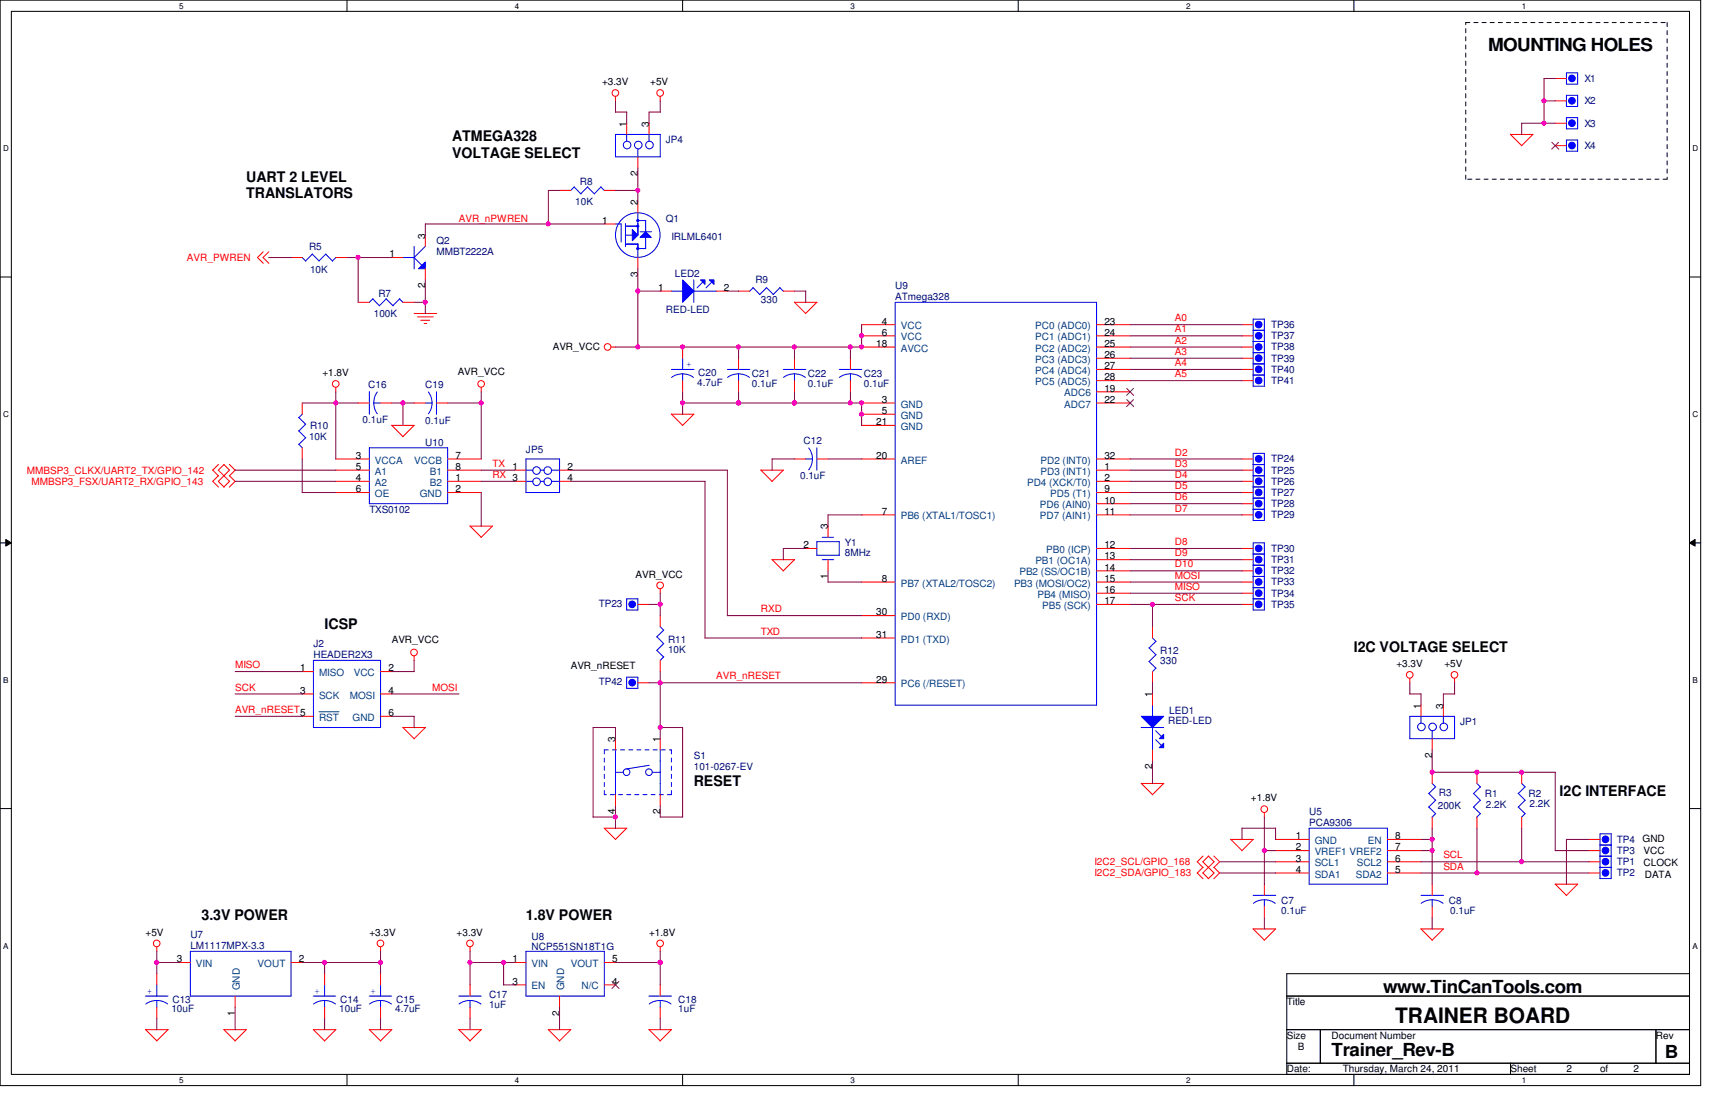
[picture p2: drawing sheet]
<svg xmlns="http://www.w3.org/2000/svg" width="432mm" height="279mm" viewBox="0 0 432 279" stroke-linecap="round" stroke-linejoin="round" font-family="sans-serif">
<path d="M0 0h424.7v271.1h-424.7zM2.8 2.8h419.1v265.5h-419.1z" fill="none" stroke="#000" stroke-width=".25"/>
<g fill="#fff">
<path d="M44.7 .3h1.1v2.3h-1.1z"/>
<path d="M44.7 268.6h1.1v2.2h-1.1z"/>
</g>
<path d="M86.7 0v2.8M86.7 268.3v2.8" fill="none" stroke="#000" stroke-width=".25"/>
<g fill="#fff">
<path d="M128.6 .3h1.1v2.3h-1.1z"/>
<path d="M128.6 268.6h1.1v2.2h-1.1z"/>
</g>
<path d="M170.5 0v2.8M170.5 268.3v2.8" fill="none" stroke="#000" stroke-width=".25"/>
<g fill="#fff">
<path d="M212.4 .3h1.1v2.3h-1.1z"/>
<path d="M212.4 268.6h1.1v2.2h-1.1z"/>
</g>
<path d="M254.3 0v2.8M254.3 268.3v2.8" fill="none" stroke="#000" stroke-width=".25"/>
<g fill="#fff">
<path d="M296.2 .3h1.1v2.3h-1.1z"/>
<path d="M296.2 268.6h1.1v2.2h-1.1z"/>
</g>
<path d="M338.1 0v2.8M338.1 268.3v2.8" fill="none" stroke="#000" stroke-width=".25"/>
<g fill="#fff">
<path d="M380 .3h1.1v2.3h-1.1z"/>
<path d="M380 268.6h1.1v2.2h-1.1z"/>
<path d="M.8 36h1.4v2.2h-1.4z"/>
<path d="M422.7 36h1.4v2.2h-1.4z"/>
<path d="M.8 102.3h1.4v2.3h-1.4z"/>
<path d="M422.7 102.3h1.4v2.3h-1.4z"/>
</g>
<path d="M0 69.2h2.8M421.9 69.2h2.8" fill="none" stroke="#000" stroke-width=".25"/>
<g fill="#fff">
<path d="M.8 168.7h1.3v2.2h-1.3z"/>
<path d="M422.7 168.7h1.3v2.2h-1.3z"/>
</g>
<path d="M0 135.6h2.8M1.4 134.7l1.4 .9-1.4 .8zM421.9 135.6l1.4-.9v1.7zM421.9 135.6h2.8" fill="none" stroke="#000" stroke-width=".25"/>
<path d="M1.4 134.7l1.4 .9-1.4 .8zM421.9 135.6l1.4-.9v1.7z" fill="#000"/>
<g fill="#fff">
<path d="M.8 235h1.3v2.3h-1.3z"/>
<path d="M422.7 235h1.3v2.3h-1.3z"/>
</g>
<path d="M0 201.9h2.8M421.9 201.9h2.8M321.4 243.1h100.5v25.2h-100.5zM321.4 248.7h100.5M321.4 257.1h100.5M329.7 257.1v8.4M413.6 257.1v8.4M321.4 265.5h100.5M377.2 265.5v2.8" fill="none" stroke="#000" stroke-width=".25"/>
<path d="M366.1 5.6h50.2M416.3 5.6v39.1M366.1 44.7v-39.1M416.3 44.7h-50.2" fill="none" stroke="#000" stroke-width=".25" stroke-dasharray="1 1 1 1 1 1 1 1"/>
<g fill="none" stroke="#f00" stroke-width=".25">
<path d="M153.7 24.1v1.1M164.9 24.1v1.1M377.2 33.5l2.8 2.9M377.2 33.6h5.7l-2.9 2.8M65.7 62.9l-1.4 1.4 1.4 1.4M67.1 62.9l-1.4 1.4 1.4 1.4M103.4 78.3h5.7M104.3 79.1h3.9M105.1 80h2.2M198.4 75.4l2.8 2.9M198.4 75.5h5.6M204 75.5l-2.8 2.8"/>
<path d="M83.9 96.7v1.2M105.9 80.8h.7M120.2 96.7v1.2M152.6 86.7h1.2M54.6 118.7l-1.5 1.5 1.5 1.4M54.6 116l-1.5 1.4 1.5 1.4M55.9 116l1.4 1.4-2.8 2.8 1.5 1.4M56 116l-1.5 1.4 2.8 2.8-1.4 1.4M57.3 118.7l1.4 1.5-1.4 1.4M57.3 116l1.4 1.4-1.4 1.4M97.8 106.2l2.8 2.8M97.8 106.2h5.7"/>
<path d="M103.4 106.2l-2.8 2.9M167.6 103.4l2.9 2.8M167.7 103.4h5.6M173.3 103.4l-2.9 2.9M190 117.3l2.8 2.9M190 117.4h5.7M195.6 117.4l-2.8 2.8M117.3 131.3l2.9 2.9M117.4 131.4h5.6l-2.9 2.8M198.4 139.7l-2.8 2.9M198.5 139.7h-5.7l2.8 2.8M164.9 147v1.2"/>
<path d="M103.4 163.8v1.1M352.1 169.4v1.1M363.3 169.4v1.1M100.6 181.6l2.8 2.8M100.6 181.7h5.7M106.2 181.7l-2.8 2.8M287.8 198.4l-2.8-2.8h5.7l-2.9 2.9M153.7 209.6l-2.8-2.8h5.6l-2.8 2.8M300.4 213.7l-1.4 1.5 1.4 1.4M300.4 216.5l-1.4 1.5 1.4 1.4M301.8 213.7l1.4 1.5-2.8 2.8 1.4 1.4M301.8 213.7l-1.4 1.5 2.8 2.8-1.4 1.4"/>
<path d="M303.1 213.7l1.5 1.5-1.5 1.4M303.1 216.5l1.5 1.5-1.5 1.4M307.3 209.5l2.9 2.9M307.4 209.6h5.6l-2.9 2.8M315.8 202.9v1.1M39.2 236.4v1.2M95 236.4v1.2M117.4 236.4v1.2M164.9 236.4v1.2M312.9 231.9l2.9 2.8 2.8-2.8M313 231.9h5.6M354.8 231.9l2.9 2.8"/>
<path d="M354.9 231.9h5.6l-2.9 2.9M388.4 220.7l2.8 2.9M388.4 220.8h5.6l-2.8 2.8M36.3 257l2.9 2.9M36.4 257.1h5.6M42 257.1l-2.9 2.8M55.9 257l2.8 2.9M55.9 257.1h5.7M61.5 257.1l-2.8 2.8M78.2 257l2.9 2.9M78.3 257.1h5.6M83.9 257.1l-2.9 2.8"/>
<path d="M92.2 257l2.8 2.9M92.2 257.1h5.7M97.8 257.1l-2.8 2.8M114.6 257l2.8 2.9M114.6 257.1h5.6M120.2 257.1l-2.9 2.8M136.9 257l2.8 2.9M136.9 257.1h5.7M142.5 257.1l-2.8 2.8M162.1 257l2.8 2.9M162.1 257.1h5.6l-2.9 2.8"/>
<circle cx="153.7" cy="23.2" r=".83"/>
<circle cx="164.9" cy="23.2" r=".83"/>
<circle cx="83.8" cy="95.9" r=".83"/>
<circle cx="120.2" cy="95.9" r=".83"/>
<circle cx="151.7" cy="86.6" r=".83"/>
<circle cx="164.9" cy="146.1" r=".83"/>
<circle cx="103.4" cy="162.9" r=".83"/>
<circle cx="352.1" cy="168.5" r=".83"/>
<circle cx="363.2" cy="168.5" r=".83"/>
<circle cx="315.7" cy="202" r=".83"/>
<circle cx="39.1" cy="235.6" r=".83"/>
<circle cx="95" cy="235.6" r=".83"/>
<circle cx="117.4" cy="235.6" r=".83"/>
<circle cx="164.9" cy="235.6" r=".83"/>
</g>
<path d="M391.2 29.4h2.8v2.8h-2.8z" fill="none" stroke="#00f" stroke-width=".25"/>
<circle cx="392.6" cy="30.7" r=".83" fill="#00f"/>
<g fill="none" stroke="#00f" stroke-width=".25">
<path d="M313 127.2h2.8v2.8h-2.8zM153.7 192.8h2M153.7 187.2v11.2M162.1 191.1l-5.6 .9M162.9 192.8h2M164.9 187.2v11.3"/>
<circle cx="392.6" cy="30.7" r=".83"/>
<circle cx="156.5" cy="192.8" r=".83"/>
<circle cx="162.1" cy="192.8" r=".83"/>
</g>
<path d="M388.4 30.8h2.8M153.7 184.4v2.8M153.7 198.4v2.8M164.9 184.4v2.8M164.9 198.4v2.8" fill="none" stroke="#f00" stroke-width=".25"/>
<path d="M150.9 187.2h16.8M150.9 198.4v-11.2M167.7 187.2v11.2M167.7 198.4h-16.8" fill="none" stroke="#00f" stroke-width=".25" stroke-dasharray="1 1 1 1 1 1 1 1"/>
<circle cx="314.3" cy="128.5" r=".83" fill="#00f"/>
<g fill="none" stroke="#00f" stroke-width=".25">
<path d="M313 149.5h2.8v2.8h-2.8z"/>
<circle cx="314.3" cy="128.5" r=".83"/>
</g>
<path d="M310.2 128.6h2.8" fill="none" stroke="#f00" stroke-width=".25"/>
<circle cx="314.3" cy="150.9" r=".83" fill="#00f"/>
<g fill="none" stroke="#00f" stroke-width=".25">
<path d="M391.2 35h2.8v2.8h-2.8zM131.4 117.4h1.7M131.4 114.6h8.3v8.4h-8.3zM135 117.4h.9M137.8 117.4h2M131.4 120.2h1.7M135 120.2h.9M137.8 120.2h2"/>
<circle cx="134" cy="117.5" r=".95"/>
<circle cx="136.8" cy="117.5" r=".95"/>
<circle cx="134" cy="120.3" r=".95"/>
<circle cx="136.8" cy="120.3" r=".95"/>
<circle cx="314.3" cy="150.9" r=".83"/>
</g>
<path d="M128.6 117.4h2.8M139.7 117.4h2.8M128.6 120.2h2.8M139.7 120.2h2.8M310.2 150.9h2.8" fill="none" stroke="#f00" stroke-width=".25"/>
<circle cx="392.6" cy="36.3" r=".83" fill="#00f"/>
<g fill="none" stroke="#00f" stroke-width=".25">
<path d="M313 124.4h2.8v2.8h-2.8z"/>
<circle cx="392.6" cy="36.3" r=".83"/>
</g>
<path d="M388.4 36.4h2.8" fill="none" stroke="#f00" stroke-width=".25"/>
<path d="M387.6 35.5l1.7 1.8M389.3 35.5l-1.8 1.8" fill="none" stroke="#804000" stroke-width=".25"/>
<circle cx="314.3" cy="125.7" r=".83" fill="#00f"/>
<g fill="none" stroke="#00f" stroke-width=".25">
<path d="M143.4 46.7l1.7 1.7M143.4 46.7l-.9 .8M146.7 46.7l1.8 1.7M146.8 46.7l-1.8 1.7M150.1 46.7l.9 .9M150.1 46.7l-1.7 1.7M78 63.5l1.7 1.7M78 63.4l-1.6 1.8-.9-.9M81.4 63.5l1.7 1.7 .8-.9M81.4 63.4l-1.7 1.8M223.6 75.5h50.3v100.6h-50.3zM313 90.8h2.8v2.8h-2.8z"/>
<path d="M201.2 114.6h1.7M202 111.8l.7 1.3 .2 1.5M202.9 114.6l-.2 1.4-.7 1.3M204 111.8v5.6M352.1 178.9h11.2v5.5h-11.2zM354.9 178.9v1.7M360.5 178.9v1.7M357.7 182.5v2"/>
<circle cx="314.3" cy="125.7" r=".83"/>
<circle cx="355" cy="181.5" r=".95"/>
<circle cx="357.8" cy="181.5" r=".95"/>
<circle cx="360.6" cy="181.5" r=".95"/>
</g>
<g fill="none" stroke="#f00" stroke-width=".25">
<path d="M139.7 47.5h2.8M150.9 47.5h2.8M72.7 64.3h2.8M83.9 64.3h2.8M215.2 81.1h8.4M215.2 86.7h8.4M215.2 83.9h8.4M273.9 81.1h8.3M273.9 86.7h8.3M273.9 83.9h8.3M273.9 89.5h8.3M273.9 92.2h8.3"/>
<path d="M273.9 95h8.3M273.9 97.8h8.3M198.4 114.6h2.8M204 114.6h2.8M215.2 114.6h8.4M215.2 100.6h8.4M215.2 106.2h8.4M215.2 103.4h8.4M273.9 114.6h8.3M273.9 117.4h8.3M273.9 100.6h8.3M215.2 128.6h8.4"/>
<path d="M273.9 125.8h8.3M273.9 120.2h8.3M273.9 128.6h8.3M273.9 123h8.3M273.9 136.9h8.3M273.9 139.7h8.3M310.2 125.8h2.8M215.2 153.7h8.4M215.2 159.3h8.4M215.2 145.3h8.4M273.9 145.3h8.3M273.9 142.5h8.3"/>
<path d="M273.9 148.1h8.3M273.9 150.9h8.3M215.2 170.5h8.4M354.9 176.1v2.8M360.5 176.1v2.8M357.7 184.4v2.8"/>
</g>
<path d="M281.4 97l1.7 1.7M281.4 99.8l1.7 1.7M283.1 97l-1.8 1.7M283.1 99.8l-1.8 1.7" fill="none" stroke="#804000" stroke-width=".25"/>
<circle cx="314.3" cy="92.2" r=".83" fill="#00f"/>
<g fill="none" stroke="#00f" stroke-width=".25">
<path d="M92.2 111.8h19.6v14h-19.6zM356.8 198.1l1.8 1.8M357.7 195.6l.9 .9M358.5 196.5l-1.7 1.7M358.5 199.8l-1.7 1.7M356.8 201.5l1.8 1.7M358.5 203.2l-.9 .8M399.6 213.8h2.8v2.8h-2.8zM36.3 248.7h5.7M39.2 249.8l-1.5 .2-1.3 .7M39.2 249.8l1.4 .2 1.3 .7M39.2 245.9v2.9"/>
<path d="M39.2 249.8v1.7M78.2 248.7h5.7M81.1 249.8l-1.5 .2-1.3 .7M81.1 249.8l1.4 .2 1.3 .7M81.1 245.9v2.9M81.1 249.8v1.7M114.6 248.7h5.6M117.4 249.8l-1.5 .2-1.3 .7M117.4 249.8l1.4 .2 1.3 .7M117.4 249.8v1.7"/>
<circle cx="314.3" cy="92.2" r=".83"/>
</g>
<g fill="none" stroke="#f00" stroke-width=".25">
<path d="M310.2 92.2h2.8M83.9 117.4h8.3M83.9 114.6h8.3M111.8 117.4h8.4M111.8 114.6h8.4M83.9 123h8.3M83.9 120.2h8.3M111.8 123h8.4M111.8 120.2h8.4M357.7 192.8v2.8M357.7 204v2.8M39.2 243.1v2.8"/>
<path d="M39.2 251.5v2.8M81.1 243.1v2.8M81.1 251.5v2.8M117.4 245.9v2.8M117.4 251.5v2.8"/>
</g>
<circle cx="401" cy="215.2" r=".83" fill="#00f"/>
<g fill="none" stroke="#00f" stroke-width=".25">
<path d="M188 71.8l1.7 1.7M188.1 71.8l-.9 .9M191.4 71.8l1.7 1.8 1.7-1.8M191.4 71.8l-1.7 1.8M194.7 71.8l.9 .9M313 93.6h2.8v2.8h-2.8zM164 159l1.7 1.7M164.8 156.5l1 .8-1.8 1.7M287.8 159.3l.9 .8M164 162.3l1.8 1.7-.9 .9M165.8 160.7l-1.8 1.7M286.9 165.1l1.8 1.7"/>
<path d="M288.7 166.8l-.9 .9M288.7 163.4l-1.7 1.8M288.7 160.1l-1.8 1.7 1.8 1.7"/>
<circle cx="401" cy="215.2" r=".83"/>
</g>
<path d="M184.4 72.7h2.8M195.6 72.7h2.8M164.9 153.7v2.8M287.8 156.5v2.8M164.9 164.9v2.8M287.8 167.7v2.8M396.8 215.2h2.8" fill="none" stroke="#f00" stroke-width=".25"/>
<circle cx="314.3" cy="95" r=".83" fill="#00f"/>
<g fill="none" stroke="#00f" stroke-width=".25">
<path d="M167.7 92.2h5.6M170.5 93.3l1.4 .3 1.3 .6M170.5 93.3l-1.5 .3-1.3 .6M170.5 89.5v2.8M170.5 93.3v1.8M399.6 216.6h2.8v2.8h-2.8z"/>
<circle cx="314.3" cy="95" r=".83"/>
</g>
<path d="M170.5 86.7v2.8M170.5 95v2.8M310.2 95h2.8" fill="none" stroke="#f00" stroke-width=".25"/>
<circle cx="401" cy="217.9" r=".83" fill="#00f"/>
<g fill="none" stroke="#00f" stroke-width=".25">
<path d="M313 88.1h2.8v2.7h-2.8z"/>
<circle cx="401" cy="217.9" r=".83"/>
</g>
<path d="M396.8 218h2.8" fill="none" stroke="#f00" stroke-width=".25"/>
<circle cx="314.3" cy="89.4" r=".83" fill="#00f"/>
<g fill="none" stroke="#00f" stroke-width=".25">
<path d="M399.6 211h2.8v2.8h-2.8zM47.5 237.5h25.2v11.2h-25.2zM354.9 223.6h5.6M357.7 224.7l1.4 .2 1.3 .7M357.7 224.7l-1.5 .2-1.3 .7M357.7 224.7v1.7"/>
<circle cx="314.3" cy="89.4" r=".83"/>
</g>
<path d="M310.2 89.5h2.8M357.7 220.8v2.8M357.7 226.4v2.8M44.7 240.3h2.8M58.7 248.7v2.8M72.7 240.3h2.8" fill="none" stroke="#f00" stroke-width=".25"/>
<circle cx="401" cy="212.4" r=".83" fill="#00f"/>
<g fill="none" stroke="#00f" stroke-width=".25">
<path d="M74.6 110.9l.9 .9M74.6 107.6l1.7 1.7M74.6 104.2l1.8 1.7-1.8 1.7M75.5 103.4l-.9 .9M76.4 109.3l-1.8 1.7"/>
<circle cx="401" cy="212.4" r=".83"/>
</g>
<path d="M75.5 100.6v2.8M75.5 111.8v2.8M396.8 212.4h2.8" fill="none" stroke="#f00" stroke-width=".25"/>
<path d="M285 178.9h5.6l-2.8 2.8z" fill="#00f"/>
<path d="M285 178.9h5.6l-2.8 2.8z" fill="none" stroke="#00f" stroke-width=".25"/>
<path d="M290.6 183.3v1.1h-1.1z" fill="#00f"/>
<path d="M290.6 183.3v1.1h-1.1z" fill="none" stroke="#00f" stroke-width=".25"/>
<path d="M290.6 185.5v1.2h-1.1z" fill="#00f"/>
<path d="M313 82.5h2.8v2.8h-2.8zM287.8 176.1v2.8M285 181.7h5.6M287.8 181.7v5.6M288.6 182.5l1.5 1.4M288.6 184.7l1.5 1.4M290.6 185.5v1.2h-1.1z" fill="none" stroke="#00f" stroke-width=".25"/>
<path d="M287.8 173.3v2.8M287.8 187.2v2.8" fill="none" stroke="#f00" stroke-width=".25"/>
<circle cx="314.3" cy="83.8" r=".83" fill="#00f"/>
<g fill="none" stroke="#00f" stroke-width=".25">
<path d="M93.1 74.6l1.7 1.8M93.1 74.6l-.9 .9M99.8 74.6l.9 .9M99.8 74.6l-1.6 1.8-1.7-1.8-1.8 1.7M313 79.7h2.8v2.8h-2.8zM92.2 97.8v5.6M94.2 97.9l-.6 1.3-.3 1.4M93.3 100.6l.3 1.5 .6 1.2M93.3 100.6h1.8M162.1 248.7h5.6M164.9 249.8l-1.5 .2-1.3 .7M164.9 249.8l1.4 .2 1.3 .7"/>
<path d="M164.9 249.8v1.7"/>
<circle cx="314.3" cy="83.8" r=".83"/>
</g>
<path d="M89.5 75.5h2.7M100.6 75.5h2.8M310.2 83.9h2.8M89.5 100.6h2.7M95 100.6h2.8M164.9 245.9v2.8M164.9 251.5v2.8" fill="none" stroke="#f00" stroke-width=".25"/>
<circle cx="314.3" cy="81" r=".83" fill="#00f"/>
<g fill="none" stroke="#00f" stroke-width=".25">
<path d="M195.6 92.2h5.7M198.4 93.3l1.5 .3 1.2 .6M198.4 93.3l-1.5 .3-1.2 .6M198.4 93.3v1.8M156.5 149.5h2.8v2.8h-2.8z"/>
<circle cx="314.3" cy="81" r=".83"/>
</g>
<path d="M198.4 89.5v2.7M198.4 95v2.8M310.2 81.1h2.8" fill="none" stroke="#f00" stroke-width=".25"/>
<circle cx="157.9" cy="150.9" r=".83" fill="#00f"/>
<g fill="none" stroke="#00f" stroke-width=".25">
<path d="M368 198.1l1.7 1.8M368.9 195.6l.8 .9M369.7 196.5l-1.7 1.7M369.7 199.8l-1.7 1.7M368 201.5l1.7 1.7M369.7 203.2l-.9 .8"/>
<circle cx="157.9" cy="150.9" r=".83"/>
</g>
<path d="M159.3 150.9h2.8M368.9 192.8v2.8M368.9 204v2.8" fill="none" stroke="#f00" stroke-width=".25"/>
<path d="M157.9 57.3l1.4 1.4-1.4 1.4z" fill="#00f"/>
<path d="M155.1 55.9v4.6M156.2 58.7h1.7M156.2 55.9v5.6M156.2 56.5h3.1M157.9 57.3l1.4 1.4-1.4 1.4zM159.3 55.9v2.8M156.2 61l3.1-.1v.6" fill="none" stroke="#00f" stroke-width=".25"/>
<path d="M161.2 57.9l1.4 1.4h-2.7z" fill="#00f"/>
<path d="M159.3 55.1h1.9v2.8M159.3 53.1v2.8M159.9 57.9h2.8M161.2 57.9l1.4 1.4h-2.7zM161.2 59.3v2.8M159.3 62.1h1.9M159.3 61.5v2.8" fill="none" stroke="#00f" stroke-width=".25"/>
<circle cx="159.3" cy="55.1" r=".27" fill="#00f"/>
<circle cx="159.3" cy="55.1" r=".27" fill="none" stroke="#00f" stroke-width=".25"/>
<circle cx="159.3" cy="56.5" r=".27" fill="#00f"/>
<circle cx="159.3" cy="56.5" r=".27" fill="none" stroke="#00f" stroke-width=".25"/>
<circle cx="159.3" cy="62.1" r=".27" fill="#00f"/>
<g fill="none" stroke="#00f" stroke-width=".25">
<path d="M153.7 55.9h1.5M313 85.3h2.8v2.8h-2.8z"/>
<circle cx="159.3" cy="58.7" r="5.6"/>
<circle cx="159.3" cy="62.1" r=".27"/>
</g>
<path d="M150.9 55.9h2.8M159.3 50.3v2.8M159.3 64.3v2.8" fill="none" stroke="#f00" stroke-width=".25"/>
<circle cx="314.3" cy="86.6" r=".83" fill="#00f"/>
<g fill="none" stroke="#00f" stroke-width=".25">
<path d="M107 97.9l.7 1.3 .2 1.4M109 97.8v5.7M106.2 100.6h1.7M107.9 100.6l-.2 1.5-.7 1.2M399.6 208.2h2.8v2.8h-2.8z"/>
<circle cx="314.3" cy="86.6" r=".83"/>
</g>
<path d="M310.2 86.7h2.8M103.4 100.6h2.8M109 100.6h2.8" fill="none" stroke="#f00" stroke-width=".25"/>
<circle cx="401" cy="209.6" r=".83" fill="#00f"/>
<g fill="none" stroke="#00f" stroke-width=".25">
<path d="M313 143.9h2.8v2.8h-2.8z"/>
<circle cx="401" cy="209.6" r=".83"/>
</g>
<path d="M396.8 209.6h2.8" fill="none" stroke="#f00" stroke-width=".25"/>
<circle cx="314.3" cy="145.3" r=".83" fill="#00f"/>
<g fill="none" stroke="#00f" stroke-width=".25">
<path d="M391.2 18.2h2.8v2.8h-2.8zM153.7 33.6h11.2v5.6h-11.2zM156.5 33.6v1.7M159.3 37.2v2M162.1 33.6v1.7M205.4 139.7h2.8M205.4 134.2h2.8M209.6 135.3v3.3h-5.6v-3.4l5.6 .1M326.9 206.8h19.6v14h-19.6z"/>
<circle cx="156.6" cy="36.2" r=".95"/>
<circle cx="159.4" cy="36.2" r=".95"/>
<circle cx="162.2" cy="36.2" r=".95"/>
<circle cx="314.3" cy="145.3" r=".83"/>
</g>
<g fill="none" stroke="#f00" stroke-width=".25">
<path d="M156.5 30.8v2.8M159.3 39.2v2.8M162.1 30.8v2.8M201.2 136.9h2.8M206.8 131.4v2.8M206.8 139.7v2.8M310.2 145.3h2.8M318.6 218h8.3M318.6 209.6h8.3M318.6 215.2h8.3M318.6 212.4h8.3M346.5 218h8.4"/>
<path d="M346.5 209.6h8.4M346.5 215.2h8.4M346.5 212.4h8.4"/>
</g>
<circle cx="392.6" cy="19.6" r=".83" fill="#00f"/>
<g fill="none" stroke="#00f" stroke-width=".25">
<path d="M313 113.2h2.8v2.8h-2.8z"/>
<circle cx="392.6" cy="19.6" r=".83"/>
</g>
<path d="M388.4 19.6h2.8" fill="none" stroke="#f00" stroke-width=".25"/>
<circle cx="314.3" cy="114.6" r=".83" fill="#00f"/>
<g fill="none" stroke="#00f" stroke-width=".25">
<path d="M181.7 92.2h5.6M184.4 93.3l1.5 .3 1.3 .6M184.4 93.3l-1.4 .3-1.3 .6M184.4 93.3v1.8M313 138.3h2.8v2.8h-2.8z"/>
<circle cx="314.3" cy="114.6" r=".83"/>
</g>
<path d="M184.4 89.5v2.7M184.4 95v2.8M310.2 114.6h2.8" fill="none" stroke="#f00" stroke-width=".25"/>
<circle cx="314.3" cy="139.7" r=".83" fill="#00f"/>
<g fill="none" stroke="#00f" stroke-width=".25">
<path d="M156.5 169.1h2.8v2.8h-2.8z"/>
<circle cx="314.3" cy="139.7" r=".83"/>
</g>
<path d="M310.2 139.7h2.8" fill="none" stroke="#f00" stroke-width=".25"/>
<circle cx="157.9" cy="170.4" r=".83" fill="#00f"/>
<g fill="none" stroke="#00f" stroke-width=".25">
<path d="M313 118.8h2.8v2.8h-2.8zM78.3 164.9h16.7v16.8h-16.7zM92.2 248.7h5.6M95 249.8l-1.4 .2-1.3 .7M95 249.8l1.5 .2 1.2 .7M95 245.9v2.9M95 249.8v1.7"/>
<circle cx="157.9" cy="170.4" r=".83"/>
</g>
<path d="M75.5 167.7h2.8M75.5 173.3h2.8M75.5 178.9h2.8M95 167.7h2.8M95 173.3h2.8M95 178.9h2.8M159.3 170.5h2.8M95 243.1v2.8M95 251.5v2.8" fill="none" stroke="#f00" stroke-width=".25"/>
<path d="M79.7 177.7h5" fill="none" stroke="#004080" stroke-width=".25"/>
<circle cx="314.3" cy="120.2" r=".83" fill="#00f"/>
<g fill="none" stroke="#00f" stroke-width=".25">
<path d="M313 141.1h2.8v2.8h-2.8z"/>
<circle cx="314.3" cy="120.2" r=".83"/>
</g>
<path d="M310.2 120.2h2.8" fill="none" stroke="#f00" stroke-width=".25"/>
<circle cx="314.3" cy="142.5" r=".83" fill="#00f"/>
<g fill="none" stroke="#00f" stroke-width=".25">
<path d="M209.6 92.2h5.6M212.4 93.3l1.4 .3 1.3 .6M212.4 93.3l-1.5 .3-1.3 .6M212.4 93.3v1.8M313 121.6h2.8v2.8h-2.8zM379.2 198.1l1.7 1.8M380 195.6l.9 .9M380.9 196.5l-1.8 1.7M380.9 199.8l-1.8 1.7M379.2 201.5l1.7 1.7M380.9 203.2l-.9 .8"/>
<circle cx="314.3" cy="142.5" r=".83"/>
</g>
<path d="M212.4 89.5v2.7M212.4 95v2.8M310.2 142.5h2.8M380 192.8v2.8M380 204v2.8" fill="none" stroke="#f00" stroke-width=".25"/>
<circle cx="314.3" cy="123" r=".83" fill="#00f"/>
<g fill="none" stroke="#00f" stroke-width=".25">
<path d="M313 135.6h2.8v2.7h-2.8z"/>
<circle cx="314.3" cy="123" r=".83"/>
</g>
<path d="M310.2 123h2.8" fill="none" stroke="#f00" stroke-width=".25"/>
<circle cx="314.3" cy="136.9" r=".83" fill="#00f"/>
<circle cx="314.3" cy="136.9" r=".83" fill="none" stroke="#00f" stroke-width=".25"/>
<path d="M310.2 136.9h2.8" fill="none" stroke="#f00" stroke-width=".25"/>
<path d="M170.5 69.9l2.8 2.8-2.8 2.8z" fill="#00f"/>
<path d="M170.5 69.9l2.8 2.8-2.8 2.8z" fill="none" stroke="#00f" stroke-width=".25"/>
<path d="M175 69.9h1.1v1.1z" fill="#00f"/>
<path d="M175 69.9h1.1v1.1z" fill="none" stroke="#00f" stroke-width=".25"/>
<path d="M177.2 69.9h1.1v1.1z" fill="#00f"/>
<path d="M167.7 72.7h2.8M173.3 69.9v5.6M173.3 72.7h5.6M175.5 70.4l-1.4 1.5M177.2 69.9h1.1v1.1zM177.8 70.4l-1.5 1.5M313 116h2.8v2.8h-2.8z" fill="none" stroke="#00f" stroke-width=".25"/>
<path d="M164.9 72.7h2.8M178.9 72.7h2.8" fill="none" stroke="#f00" stroke-width=".25"/>
<circle cx="314.3" cy="117.4" r=".83" fill="#00f"/>
<g fill="none" stroke="#00f" stroke-width=".25">
<path d="M391.2 23.8h2.8v2.8h-2.8z"/>
<circle cx="314.3" cy="117.4" r=".83"/>
</g>
<path d="M310.2 117.4h2.8" fill="none" stroke="#f00" stroke-width=".25"/>
<circle cx="392.6" cy="25.2" r=".83" fill="#00f"/>
<g fill="none" stroke="#00f" stroke-width=".25">
<path d="M313 146.7h2.8v2.8h-2.8z"/>
<circle cx="392.6" cy="25.2" r=".83"/>
</g>
<path d="M388.4 25.2h2.8" fill="none" stroke="#f00" stroke-width=".25"/>
<circle cx="314.3" cy="148.1" r=".83" fill="#00f"/>
<g fill="none" stroke="#00f" stroke-width=".25">
<path d="M131.4 237.5h19.5v11.2h-19.5zM313 223.6h5.6M315.8 224.7l1.4 .2 1.3 .7M315.8 224.7l-1.5 .2-1.3 .7M315.8 224.7v1.7"/>
<circle cx="314.3" cy="148.1" r=".83"/>
</g>
<path d="M310.2 148.1h2.8M315.8 220.8v2.8M315.8 226.4v2.8M128.6 240.3h2.8M128.6 245.9h2.8M139.7 248.7v2.8M150.9 240.3h2.8M150.9 245.9h2.8" fill="none" stroke="#f00" stroke-width=".25"/>
<path d="M152.9 245.1l1.7 1.7M154.6 245.1l-1.8 1.7" fill="none" stroke="#804000" stroke-width=".25"/>
<path d="M105.4 66.3l.8-.9v1.7h-1.7z" fill-rule="evenodd" fill="#00f"/>
<path d="M100.6 64.3h2.8l2 2M103.4 61.5v5.6M105.4 66.3l.8-.9v1.7h-1.7zM106.2 61.5l-2.8 2.8" fill="none" stroke="#00f" stroke-width=".25"/>
<path d="M106.2 58.7v2.8M97.8 64.3h2.8M106.2 67.1v2.8" fill="none" stroke="#f00" stroke-width=".25"/>
<g fill="none" stroke="#800040" stroke-width=".25">
<path d="M388.4 19.6h-2.8v11.2M153.7 28h2.8v2.8M153.7 25.2v2.8M164.9 25.2v2.8M164.9 28h-2.8v2.8M380 30.8h8.5M380 30.8v2.8M385.6 25.2h2.8M139.8 47.5h-2.9v8.5M151 55.9h-44.8v2.9M153.7 47.5h5.6M159.3 42v8.4"/>
<path d="M67.1 64.3h5.6M86.7 64.3h11.2M89.5 64.3v11.2M103.4 75.5h2.9M106.2 69.9v8.4M159.3 67.1v19.6M159.3 72.7h5.6M181.7 72.7h2.8M198.4 72.7h2.9l-.1 2.8M83.9 97.8v16.8M120.2 97.8v16.8M153.7 86.7h61.5"/>
<path d="M170.5 97.8v5.7M184.4 86.7v2.8M184.4 97.8v2.9M198.4 86.7v2.8M198.4 97.8v2.9M212.4 86.7v2.8M212.4 97.8v2.9M215.2 81.1v5.6M282.2 83.9h28M282.2 86.7h28M282.2 92.2h28M282.2 89.5h28"/>
<path d="M282.2 95h28M282.2 81.1h28M58.7 117.4h25.2M75.5 114.6v8.4h8.4M75.5 100.6h14M97.8 100.6h5.7M100.6 100.6v5.7M111.8 100.6h8.4M120.2 117.4h8.4M142.5 117.4h39.2M170.5 100.6h44.7M181.7 117.4v36.4"/>
<path d="M198.5 114.6h-5.7v2.8M206.8 114.6h8.4M215.2 100.6v5.7M282.2 114.6h28M282.2 117.4h28M58.7 120.2h25.2M120.2 120.2h8.4M120.2 123v8.4M142.5 120.2h33.6M176.1 120.2v39.1M201.3 136.9h-5.7v2.9M215.2 128.6h-8.4v2.8"/>
<path d="M282.2 128.6h28M282.2 136.9h28M282.2 125.8h28M282.2 120.2h28M282.2 123h28M282.2 139.7h28M162.1 150.9h2.8M164.9 148.1v5.7M176.1 159.3h39.1M181.7 153.7h33.5M206.8 142.5v2.8h8.4M282.2 145.3h28"/>
<path d="M282.2 150.9h28M282.2 142.5h28M282.2 148.1h28M287.8 150.9v5.6M58.7 173.3h16.8M58.7 167.7h16.8M58.7 178.9h16.8M97.8 173.3h16.8M97.8 167.7h5.7M97.8 178.9h5.7M103.4 164.9v2.8M103.4 178.9v2.8"/>
<path d="M162.1 170.5h53.1M164.9 167.7v16.8M287.8 170.5v2.8M352.1 173.3h2.8M352.1 170.5v2.8M354.9 173.3v2.8M363.3 170.5v2.8M363.3 173.3h-2.8v2.8M153.7 181.7v2.8M153.8 181.7h-5.7v22.3M164.8 181.7l5.7-.1v22.4M287.8 190v5.7"/>
<path d="M357.7 187.2v5.7M357.7 192.8h30.8M388.4 192.8v19.6h8.4M148.1 204h5.7M153.7 201.2v5.6M164.9 201.2v2.8M164.9 204h5.6M304.6 218h14M304.6 215.2h14M310.1 206.8h8.5v2.8M310.2 206.8v2.8M315.8 212.4h2.8"/>
<path d="M315.8 204v16.8M354.9 218h41.9M354.9 215.2h41.9M354.9 209.6h2.8M354.9 212.4h2.8M357.7 206.8v14M368.9 206.8v11.2M380 206.8v8.4M396.8 209.6h-5.6v11.2M39.2 237.5v5.7M95 237.5v5.7M117.4 237.5v8.5"/>
<path d="M164.9 237.5v8.5M315.8 229.2v2.8M357.7 229.2v2.8M39.2 254.3v2.8M39.2 240.3h5.6M58.7 251.5v5.6M75.5 240.3h19.6M81.1 240.3v2.9M81.1 254.3v2.8M95 254.3v2.8M117.4 240.3h11.2M117.4 254.3v2.8"/>
<path d="M125.8 240.3v5.6h2.8M139.7 251.5v5.6M153.7 240.3h11.2M164.9 254.3v2.8"/>
</g>
<circle cx="287.8" cy="150.9" r=".54" fill="#f0f"/>
<circle cx="287.8" cy="150.9" r=".54" fill="none" stroke="#f0f" stroke-width=".25"/>
<circle cx="215.2" cy="86.6" r=".54" fill="#f0f"/>
<circle cx="215.2" cy="86.6" r=".54" fill="none" stroke="#f0f" stroke-width=".25"/>
<circle cx="159.3" cy="86.6" r=".54" fill="#f0f"/>
<circle cx="159.3" cy="86.6" r=".54" fill="none" stroke="#f0f" stroke-width=".25"/>
<circle cx="170.4" cy="86.6" r=".54" fill="#f0f"/>
<circle cx="170.4" cy="86.6" r=".54" fill="none" stroke="#f0f" stroke-width=".25"/>
<circle cx="198.4" cy="100.6" r=".54" fill="#f0f"/>
<circle cx="198.4" cy="100.6" r=".54" fill="none" stroke="#f0f" stroke-width=".25"/>
<circle cx="215.2" cy="100.6" r=".54" fill="#f0f"/>
<circle cx="215.2" cy="100.6" r=".54" fill="none" stroke="#f0f" stroke-width=".25"/>
<circle cx="212.4" cy="100.6" r=".54" fill="#f0f"/>
<circle cx="212.4" cy="100.6" r=".54" fill="none" stroke="#f0f" stroke-width=".25"/>
<circle cx="215.2" cy="83.8" r=".54" fill="#f0f"/>
<circle cx="215.2" cy="83.8" r=".54" fill="none" stroke="#f0f" stroke-width=".25"/>
<circle cx="215.2" cy="103.4" r=".54" fill="#f0f"/>
<circle cx="215.2" cy="103.4" r=".54" fill="none" stroke="#f0f" stroke-width=".25"/>
<circle cx="212.4" cy="86.6" r=".54" fill="#f0f"/>
<circle cx="212.4" cy="86.6" r=".54" fill="none" stroke="#f0f" stroke-width=".25"/>
<circle cx="184.4" cy="86.6" r=".54" fill="#f0f"/>
<circle cx="184.4" cy="86.6" r=".54" fill="none" stroke="#f0f" stroke-width=".25"/>
<circle cx="100.6" cy="100.6" r=".54" fill="#f0f"/>
<circle cx="100.6" cy="100.6" r=".54" fill="none" stroke="#f0f" stroke-width=".25"/>
<circle cx="184.4" cy="100.6" r=".54" fill="#f0f"/>
<circle cx="184.4" cy="100.6" r=".54" fill="none" stroke="#f0f" stroke-width=".25"/>
<circle cx="198.4" cy="100.6" r=".54" fill="#f0f"/>
<circle cx="198.4" cy="100.6" r=".54" fill="none" stroke="#f0f" stroke-width=".25"/>
<circle cx="170.4" cy="100.6" r=".54" fill="#f0f"/>
<circle cx="170.4" cy="100.6" r=".54" fill="none" stroke="#f0f" stroke-width=".25"/>
<circle cx="184.4" cy="100.6" r=".54" fill="#f0f"/>
<circle cx="184.4" cy="100.6" r=".54" fill="none" stroke="#f0f" stroke-width=".25"/>
<circle cx="164.9" cy="170.4" r=".54" fill="#f0f"/>
<circle cx="164.9" cy="170.4" r=".54" fill="none" stroke="#f0f" stroke-width=".25"/>
<circle cx="198.4" cy="86.6" r=".54" fill="#f0f"/>
<circle cx="198.4" cy="86.6" r=".54" fill="none" stroke="#f0f" stroke-width=".25"/>
<circle cx="136.9" cy="55.9" r=".54" fill="#f0f"/>
<circle cx="136.9" cy="55.9" r=".54" fill="none" stroke="#f0f" stroke-width=".25"/>
<circle cx="159.3" cy="47.5" r=".54" fill="#f0f"/>
<circle cx="159.3" cy="47.5" r=".54" fill="none" stroke="#f0f" stroke-width=".25"/>
<circle cx="106.2" cy="75.5" r=".54" fill="#f0f"/>
<circle cx="106.2" cy="75.5" r=".54" fill="none" stroke="#f0f" stroke-width=".25"/>
<circle cx="89.4" cy="64.3" r=".54" fill="#f0f"/>
<circle cx="89.4" cy="64.3" r=".54" fill="none" stroke="#f0f" stroke-width=".25"/>
<circle cx="164.9" cy="181.6" r=".54" fill="#f0f"/>
<circle cx="164.9" cy="181.6" r=".54" fill="none" stroke="#f0f" stroke-width=".25"/>
<circle cx="153.7" cy="204" r=".54" fill="#f0f"/>
<circle cx="153.7" cy="204" r=".54" fill="none" stroke="#f0f" stroke-width=".25"/>
<circle cx="159.3" cy="72.7" r=".54" fill="#f0f"/>
<circle cx="159.3" cy="72.7" r=".54" fill="none" stroke="#f0f" stroke-width=".25"/>
<circle cx="357.6" cy="192.8" r=".54" fill="#f0f"/>
<circle cx="357.6" cy="192.8" r=".54" fill="none" stroke="#f0f" stroke-width=".25"/>
<circle cx="368.8" cy="217.9" r=".54" fill="#f0f"/>
<circle cx="368.8" cy="217.9" r=".54" fill="none" stroke="#f0f" stroke-width=".25"/>
<circle cx="380" cy="215.2" r=".54" fill="#f0f"/>
<circle cx="380" cy="215.2" r=".54" fill="none" stroke="#f0f" stroke-width=".25"/>
<circle cx="117.4" cy="240.3" r=".54" fill="#f0f"/>
<circle cx="117.4" cy="240.3" r=".54" fill="none" stroke="#f0f" stroke-width=".25"/>
<circle cx="39.1" cy="240.3" r=".54" fill="#f0f"/>
<circle cx="39.1" cy="240.3" r=".54" fill="none" stroke="#f0f" stroke-width=".25"/>
<circle cx="125.7" cy="240.3" r=".54" fill="#f0f"/>
<circle cx="125.7" cy="240.3" r=".54" fill="none" stroke="#f0f" stroke-width=".25"/>
<circle cx="81" cy="240.3" r=".54" fill="#f0f"/>
<circle cx="81" cy="240.3" r=".54" fill="none" stroke="#f0f" stroke-width=".25"/>
<circle cx="95" cy="240.3" r=".54" fill="#f0f"/>
<circle cx="95" cy="240.3" r=".54" fill="none" stroke="#f0f" stroke-width=".25"/>
<circle cx="164.9" cy="240.3" r=".54" fill="#f0f"/>
<circle cx="164.9" cy="240.3" r=".54" fill="none" stroke="#f0f" stroke-width=".25"/>
<circle cx="83.8" cy="100.6" r=".54" fill="#f0f"/>
<circle cx="83.8" cy="100.6" r=".54" fill="none" stroke="#f0f" stroke-width=".25"/>
<circle cx="164.9" cy="240.3" r=".54" fill="#f0f"/>
<circle cx="164.9" cy="240.3" r=".54" fill="none" stroke="#f0f" stroke-width=".25"/>
<circle cx="164.9" cy="150.9" r=".54" fill="#f0f"/>
<circle cx="164.9" cy="150.9" r=".54" fill="none" stroke="#f0f" stroke-width=".25"/>
<circle cx="120.2" cy="100.6" r=".54" fill="#f0f"/>
<circle cx="120.2" cy="100.6" r=".54" fill="none" stroke="#f0f" stroke-width=".25"/>
<circle cx="368.8" cy="192.8" r=".54" fill="#f0f"/>
<circle cx="368.8" cy="192.8" r=".54" fill="none" stroke="#f0f" stroke-width=".25"/>
<circle cx="380" cy="192.8" r=".54" fill="#f0f"/>
<circle cx="380" cy="192.8" r=".54" fill="none" stroke="#f0f" stroke-width=".25"/>
<circle cx="315.7" cy="212.4" r=".54" fill="#f0f"/>
<circle cx="315.7" cy="212.4" r=".54" fill="none" stroke="#f0f" stroke-width=".25"/>
<circle cx="357.6" cy="209.6" r=".54" fill="#f0f"/>
<circle cx="357.6" cy="209.6" r=".54" fill="none" stroke="#f0f" stroke-width=".25"/>
<circle cx="357.6" cy="212.4" r=".54" fill="#f0f"/>
<circle cx="357.6" cy="212.4" r=".54" fill="none" stroke="#f0f" stroke-width=".25"/>
<circle cx="385.6" cy="30.7" r=".54" fill="#f0f"/>
<circle cx="385.6" cy="30.7" r=".54" fill="none" stroke="#f0f" stroke-width=".25"/>
<circle cx="385.6" cy="25.2" r=".54" fill="#f0f"/>
<circle cx="385.6" cy="25.2" r=".54" fill="none" stroke="#f0f" stroke-width=".25"/>
<text font-size="5.3" x="348.4" y="255.3">TRAINER BOARD</text>
<g font-size="4.5">
<text x="371.6" y="12.6">MOUNTING HOLES</text>
<text x="345.4" y="247.9">www.TinCanTools.com</text>
<text x="332.5" y="263.8">Trainer_Rev-B</text>
<text x="415.8" y="264.1">B</text>
</g>
<g font-size="3.6">
<text x="112.9" y="35.3">ATMEGA328</text>
<text x="112.9" y="39.5">VOLTAGE SELECT</text>
<text x="61.5" y="45.3">UART 2 LEVEL</text>
<text x="61.5" y="49.5">TRANSLATORS</text>
<text x="81.1" y="157.1">ICSP</text>
<text x="338.1" y="162.7">I2C VOLTAGE SELECT</text>
<text x="173.3" y="196.2">RESET</text>
<text x="389.5" y="198.7">I2C INTERFACE</text>
<text x="50.3" y="229.7">3.3V POWER</text>
<text x="131.4" y="229.7">1.8V POWER</text>
</g>
<g font-size="2.5">
<text x="150.4" y="21.3">+3.3V</text>
<text x="162.4" y="21.3">+5V</text>
<text x="156.5" y="31.6" transform="rotate(-90 156.5 31.6)">1</text>
<text x="162.1" y="31.6" transform="rotate(-90 162.1 31.6)">3</text>
<text x="159.3" y="44" transform="rotate(-90 159.3 44)">2</text>
<text x="159.3" y="51.2" transform="rotate(-90 159.3 51.2)">2</text>
<text x="106.2" y="59.6" transform="rotate(-90 106.2 59.6)">3</text>
<text x="150.4" y="55.9">1</text>
<text x="97.3" y="64.3">1</text>
<text x="106.2" y="72" transform="rotate(-90 106.2 72)">2</text>
<text x="159.3" y="69.2" transform="rotate(-90 159.3 69.2)">3</text>
<text x="164.3" y="72.6">1</text>
<text x="180.8" y="72.6">2</text>
<text x="220.2" y="81">4</text>
<text x="220.2" y="83.8">6</text>
<text x="275.8" y="81">23</text>
<text x="275.8" y="83.8">24</text>
<text x="138" y="87.5">AVR_VCC</text>
<text x="218.8" y="86.6">18</text>
<text x="275.8" y="86.6">25</text>
<text x="275.8" y="89.4">26</text>
<text x="80.5" y="93.9">+1.8V</text>
<text x="114.3" y="93.6">AVR_VCC</text>
<text x="275.8" y="92.2">27</text>
<text x="275.8" y="95">28</text>
<text x="220.2" y="100.6">3</text>
<text x="275.8" y="97.8">19</text>
<text x="275.8" y="100.6">22</text>
<text x="218.8" y="106.2">21</text>
<text x="220.2" y="103.4">5</text>
<text x="88.9" y="117.3">5</text>
<text x="88.9" y="114.6">3</text>
<text x="113.7" y="117.3">8</text>
<text x="113.7" y="114.6">7</text>
<text x="128" y="117.3">1</text>
<text x="141.7" y="117.3">2</text>
<text x="218.8" y="114.6">20</text>
<text x="275.8" y="114.6">32</text>
<text x="275.8" y="117.3">1</text>
<text x="88.9" y="122.9">6</text>
<text x="88.9" y="120.1">4</text>
<text x="113.7" y="122.9">2</text>
<text x="113.7" y="120.1">1</text>
<text x="128" y="120.1">3</text>
<text x="141.7" y="120.1">4</text>
<text x="275.8" y="120.1">2</text>
<text x="275.8" y="122.9">9</text>
<text x="275.8" y="125.7">10</text>
<text x="220.2" y="128.5">7</text>
<text x="275.8" y="128.5">11</text>
<text x="200.7" y="136.9">2</text>
<text x="206.8" y="132.2" transform="rotate(-90 206.8 132.2)">3</text>
<text x="275.8" y="136.9">12</text>
<text x="275.8" y="139.7">13</text>
<text x="275.8" y="142.5">14</text>
<text x="158.7" y="144.2">AVR_VCC</text>
<text x="206.8" y="144.6" transform="rotate(-90 206.8 144.6)">1</text>
<text x="220.2" y="145.3">8</text>
<text x="275.8" y="145.3">15</text>
<text x="275.8" y="148.1">16</text>
<text x="218.8" y="153.7">30</text>
<text x="275.8" y="150.9">17</text>
<text x="97.8" y="160.4">AVR_VCC</text>
<text x="218.8" y="159.3">31</text>
<text x="74.9" y="167.6">1</text>
<text x="97" y="167.6">2</text>
<text x="142.5" y="167.1">AVR_nRESET</text>
<text x="348.7" y="166.6">+3.3V</text>
<text x="360.8" y="166.6">+5V</text>
<text x="74.9" y="173.2">3</text>
<text x="97" y="173.2">4</text>
<text x="218.8" y="170.4">29</text>
<text x="74.9" y="178.8">5</text>
<text x="97" y="178.8">6</text>
<text x="287.8" y="174.1" transform="rotate(-90 287.8 174.1)">1</text>
<text x="354.8" y="176.9" transform="rotate(-90 354.8 176.9)">1</text>
<text x="360.4" y="176.9" transform="rotate(-90 360.4 176.9)">3</text>
<text x="153.7" y="185.3" transform="rotate(-90 153.7 185.3)">3</text>
<text x="164.8" y="185.3" transform="rotate(-90 164.8 185.3)">1</text>
<text x="357.6" y="189.3" transform="rotate(-90 357.6 189.3)">2</text>
<text x="287.8" y="192.1" transform="rotate(-90 287.8 192.1)">2</text>
<text x="153.7" y="203.3" transform="rotate(-90 153.7 203.3)">4</text>
<text x="164.8" y="203.3" transform="rotate(-90 164.8 203.3)">2</text>
<text x="312.4" y="200.1">+1.8V</text>
<text x="323.6" y="209.5">1</text>
<text x="348.4" y="209.5">8</text>
<text x="323.6" y="215.1">3</text>
<text x="323.6" y="212.3">2</text>
<text x="348.4" y="212.3">7</text>
<text x="348.4" y="215.1">6</text>
<text x="410.2" y="210.1">GND</text>
<text x="410.5" y="213.2">VCC</text>
<text x="323.6" y="217.9">4</text>
<text x="348.4" y="217.9">5</text>
<text x="410.5" y="216.3">CLOCK</text>
<text x="410.8" y="219.1">DATA</text>
<text x="36.4" y="233.6">+5V</text>
<text x="92.2" y="233.6">+3.3V</text>
<text x="114" y="233.6">+3.3V</text>
<text x="162.1" y="233.6">+1.8V</text>
<text x="44.2" y="240.3">3</text>
<text x="74.6" y="240.3">2</text>
<text x="128" y="240.3">1</text>
<text x="128" y="245.9">3</text>
<text x="152.9" y="240.3">5</text>
<text x="152.9" y="245.9">4</text>
<text x="321.4" y="251">Title</text>
<text x="58.7" y="253.6" transform="rotate(-90 58.7 253.6)">1</text>
<text x="139.7" y="253.6" transform="rotate(-90 139.7 253.6)">2</text>
<text x="321.4" y="259.3">Size</text>
<text x="324.1" y="262.1">B</text>
<text x="332.5" y="259.3">Document Number</text>
<text x="413.6" y="259.3">Rev</text>
<text x="321.4" y="267.7">Date:</text>
<text x="335.3" y="267.7">Thursday, March 24, 2011</text>
<text x="377.2" y="267.7">Sheet</text>
<text x="391.2" y="267.7">2</text>
<text x="399.6" y="267.7">of</text>
<text x="408" y="267.7">2</text>
</g>
<g font-size="2.5" fill="#000080">
<text x="395.7" y="20.4">X1</text>
<text x="395.7" y="26">X2</text>
<text x="166.3" y="35.8">JP4</text>
<text x="395.7" y="31.6">X3</text>
<text x="395.7" y="37.2">X4</text>
<text x="144.8" y="46.1">R8</text>
<text x="143.6" y="51.2">10K</text>
<text x="166.3" y="55.4">Q1</text>
<text x="167.7" y="59.9">IRLML6401</text>
<text x="77.2" y="62.4">R5</text>
<text x="109" y="61">Q2</text>
<text x="109" y="63.8">MMBT2222A</text>
<text x="77.4" y="68.2">10K</text>
<text x="168.5" y="69">LED2</text>
<text x="188.6" y="70.7">R9</text>
<text x="94.5" y="74.1">R7</text>
<text x="190" y="75.8">330</text>
<text x="223.6" y="72.1">U9</text>
<text x="223.6" y="74.9">ATmega328</text>
<text x="93.3" y="79.1">100K</text>
<text x="166.3" y="78.3">RED-LED</text>
<text x="317.5" y="81.9">TP36</text>
<text x="317.5" y="84.7">TP37</text>
<text x="317.5" y="87.5">TP38</text>
<text x="174.4" y="93.9">C20</text>
<text x="187.8" y="94.2">C21</text>
<text x="201.8" y="94.2">C22</text>
<text x="215.7" y="94.2">C23</text>
<text x="317.5" y="93.1">TP40</text>
<text x="317.5" y="95.9">TP41</text>
<text x="317.5" y="90.3">TP39</text>
<text x="91.9" y="97">C16</text>
<text x="106.2" y="97">C19</text>
<text x="174.1" y="96.4">4.7uF</text>
<text x="187.8" y="96.7">0.1uF</text>
<text x="201.8" y="96.7">0.1uF</text>
<text x="215.7" y="96.7">0.1uF</text>
<text x="77.4" y="107.1">R10</text>
<text x="90.6" y="105.7">0.1uF</text>
<text x="106.2" y="106">0.1uF</text>
<text x="77.2" y="109.9">10K</text>
<text x="106.2" y="111.3">U10</text>
<text x="131.4" y="113.2">JP5</text>
<text x="200.7" y="111">C12</text>
<text x="199.8" y="119.6">0.1uF</text>
<text x="317.5" y="115.4">TP24</text>
<text x="317.5" y="118.2">TP25</text>
<text x="317.5" y="121">TP26</text>
<text x="317.5" y="123.8">TP27</text>
<text x="92.2" y="128">TXS0102</text>
<text x="317.5" y="129.4">TP29</text>
<text x="317.5" y="126.6">TP28</text>
<text x="211" y="136.4">Y1</text>
<text x="317.5" y="137.8">TP30</text>
<text x="211" y="138.9">8MHz</text>
<text x="317.5" y="140.6">TP31</text>
<text x="317.5" y="143.4">TP32</text>
<text x="317.5" y="146.2">TP33</text>
<text x="317.5" y="149">TP34</text>
<text x="149.5" y="151.5">TP23</text>
<text x="317.5" y="151.8">TP35</text>
<text x="78.3" y="161.5">J2</text>
<text x="166.8" y="160.4">R11</text>
<text x="78.3" y="164.3">HEADER2X3</text>
<text x="166.8" y="162.9">10K</text>
<text x="289.8" y="163.2">R12</text>
<text x="289.8" y="165.7">330</text>
<text x="149.5" y="171">TP42</text>
<text x="292" y="178.3">LED1</text>
<text x="291.7" y="180.8">RED-LED</text>
<text x="364.7" y="181.1">JP1</text>
<text x="173.3" y="189.5">S1</text>
<text x="173.3" y="192.3">101-0267-EV</text>
<text x="326.9" y="203.5">U5</text>
<text x="359.1" y="202.1">200K</text>
<text x="359.4" y="198.7">R3</text>
<text x="370.8" y="199">R1</text>
<text x="371.1" y="201.8">2.2K</text>
<text x="381.7" y="199">R2</text>
<text x="382" y="201.5">2.2K</text>
<text x="326.9" y="206.2">PCA9306</text>
<text x="403.8" y="213.2">TP3</text>
<text x="403.8" y="210.4">TP4</text>
<text x="403.8" y="216">TP1</text>
<text x="403.8" y="218.8">TP2</text>
<text x="320" y="225.8">C7</text>
<text x="361.9" y="225.8">C8</text>
<text x="320" y="228.3">0.1uF</text>
<text x="362.2" y="228.3">0.1uF</text>
<text x="47.5" y="234.2">U7</text>
<text x="47.5" y="237">LM1117MPX-3.3</text>
<text x="132.8" y="234.7">U8</text>
<text x="132.8" y="237.3">NCP551SN18T1G</text>
<text x="43.1" y="250.4">C13</text>
<text x="85" y="250.4">C14</text>
<text x="98.9" y="250.4">C15</text>
<text x="122.1" y="249.3">C17</text>
<text x="122.1" y="251.8">1uF</text>
<text x="169.4" y="250.4">C18</text>
<text x="42.8" y="252.6">10uF</text>
<text x="84.7" y="252.6">10uF</text>
<text x="98.7" y="252.6">4.7uF</text>
<text x="169.4" y="252.6">1uF</text>
</g>
<g font-size="2.5" fill="#f00">
<text x="114.6" y="55.4">AVR_nPWREN</text>
<text x="46.7" y="65.2">AVR_PWREN</text>
<text x="293.4" y="83">A1</text>
<text x="293.4" y="80.2">A0</text>
<text x="293.4" y="88.6">A3</text>
<text x="293.4" y="85.8">A2</text>
<text x="293.4" y="91.4">A4</text>
<text x="293.4" y="94.2">A5</text>
<text x="293.4" y="113.7">D2</text>
<text x="6.7" y="118.2">MMBSP3_CLKX/UART2_TX/GPIO_142</text>
<text x="123" y="116.5">TX</text>
<text x="123" y="119.3">RX</text>
<text x="293.4" y="119.3">D4</text>
<text x="293.4" y="116.5">D3</text>
<text x="7.9" y="121">MMBSP3_FSX/UART2_RX/GPIO_143</text>
<text x="293.4" y="124.9">D6</text>
<text x="293.4" y="122.1">D5</text>
<text x="293.4" y="127.7">D7</text>
<text x="293.4" y="136.1">D8</text>
<text x="293.4" y="141.7">D10</text>
<text x="293.4" y="138.9">D9</text>
<text x="293.4" y="144.5">MOSI</text>
<text x="293.4" y="147.3">MISO</text>
<text x="190" y="152.9">RXD</text>
<text x="293.4" y="150.1">SCK</text>
<text x="190" y="158.5">TXD</text>
<text x="58.7" y="166.8">MISO</text>
<text x="58.7" y="172.4">SCK</text>
<text x="107.9" y="172.4">MOSI</text>
<text x="178.9" y="169.6">AVR_nRESET</text>
<text x="58.7" y="178">AVR_nRESET</text>
<text x="360.5" y="214.3">SCL</text>
<text x="273.3" y="216">I2C2_SCL/GPIO_168</text>
<text x="273.3" y="218.8">I2C2_SDA/GPIO_183</text>
<text x="360.5" y="217.1">SDA</text>
</g>
<g font-size="2.5" fill="#004080">
<text x="225" y="82.2">VCC</text>
<text x="258.5" y="82.2">PC0 (ADC0)</text>
<text x="225" y="87.8">AVCC</text>
<text x="225" y="85">VCC</text>
<text x="258.5" y="85">PC1 (ADC1)</text>
<text x="258.5" y="87.8">PC2 (ADC2)</text>
<text x="258.5" y="90.6">PC3 (ADC3)</text>
<text x="258.5" y="93.4">PC4 (ADC4)</text>
<text x="225" y="101.8">GND</text>
<text x="258.5" y="96.2">PC5 (ADC5)</text>
<text x="265.8" y="99">ADC6</text>
<text x="265.8" y="101.8">ADC7</text>
<text x="225" y="107.4">GND</text>
<text x="225" y="104.6">GND</text>
<text x="93.6" y="118.5">A1</text>
<text x="93.6" y="115.7">VCCA</text>
<text x="103.5" y="115.7">VCCB</text>
<text x="107.4" y="118.5">B1</text>
<text x="225" y="115.7">AREF</text>
<text x="259.8" y="115.7">PD2 (INT0)</text>
<text x="259.8" y="118.5">PD3 (INT1)</text>
<text x="93.6" y="124.1">OE</text>
<text x="93.6" y="121.3">A2</text>
<text x="104.8" y="124.1">GND</text>
<text x="107.4" y="121.3">B2</text>
<text x="256.5" y="121.3">PD4 (XCK/T0)</text>
<text x="262.3" y="124.1">PD5 (T1)</text>
<text x="225" y="129.7">PB6 (XTAL1/TOSC1)</text>
<text x="259.7" y="126.9">PD6 (AIN0)</text>
<text x="259.7" y="129.7">PD7 (AIN1)</text>
<text x="254.6" y="143.7">PB2 (SS/OC1B)</text>
<text x="258.6" y="140.9">PB1 (OC1A)</text>
<text x="261.3" y="138.1">PB0 (ICP)</text>
<text x="225" y="146.5">PB7 (XTAL2/TOSC2)</text>
<text x="253.2" y="146.5">PB3 (MOSI/OC2)</text>
<text x="259.1" y="149.3">PB4 (MISO)</text>
<text x="225" y="154.9">PD0 (RXD)</text>
<text x="260.3" y="152.1">PB5 (SCK)</text>
<text x="225" y="160.4">PD1 (TXD)</text>
<text x="79.7" y="168.8">MISO</text>
<text x="88.3" y="168.8">VCC</text>
<text x="225" y="171.6">PC6 (/RESET)</text>
<text x="79.7" y="174.4">SCK</text>
<text x="87.3" y="174.4">MOSI</text>
<text x="79.7" y="180">RST</text>
<text x="88.1" y="180">GND</text>
<text x="328.3" y="213.5">VREF1 VREF2</text>
<text x="328.3" y="210.7">GND</text>
<text x="341.6" y="210.7">EN</text>
<text x="328.3" y="219.1">SDA1</text>
<text x="328.3" y="216.3">SCL1</text>
<text x="338.6" y="219.1">SDA2</text>
<text x="338.8" y="216.3">SCL2</text>
<text x="48.9" y="241.5">VIN</text>
<text x="64.3" y="241.5">VOUT</text>
<text x="132.8" y="241.5">VIN</text>
<text x="142.6" y="241.5">VOUT</text>
<text x="59.9" y="247.3" transform="rotate(-90 59.9 247.3)">GND</text>
<text x="132.8" y="247.1">EN</text>
<text x="140.9" y="247.3" transform="rotate(-90 140.9 247.3)">GND</text>
<text x="145.2" y="247.1">N/C</text>
</g>
<g font-size="2.5" fill="#00f">
<text x="171.3" y="91.7">+</text>
<text x="36.7" y="248.2">+</text>
<text x="78.6" y="248.2">+</text>
<text x="92.5" y="248.2">+</text>
</g>
<g font-size="2">
<text x="44.7" y="2.2">5</text>
<text x="128.6" y="2.2">4</text>
<text x="212.4" y="2.2">3</text>
<text x="296.2" y="2.2">2</text>
<text x="380" y="2.2">1</text>
<text x=".8" y="37.8">D</text>
<text x="422.7" y="37.8">D</text>
<text x=".8" y="104.1">C</text>
<text x="422.7" y="104.1">C</text>
<text x=".8" y="170.5">B</text>
<text x="422.7" y="170.5">B</text>
<text x=".8" y="236.9">A</text>
<text x="422.7" y="236.9">A</text>
<text x="44.7" y="270.4">5</text>
<text x="128.6" y="270.4">4</text>
<text x="212.4" y="270.4">3</text>
<text x="296.2" y="270.4">2</text>
<text x="380" y="270.4">1</text>
</g>
</svg>
